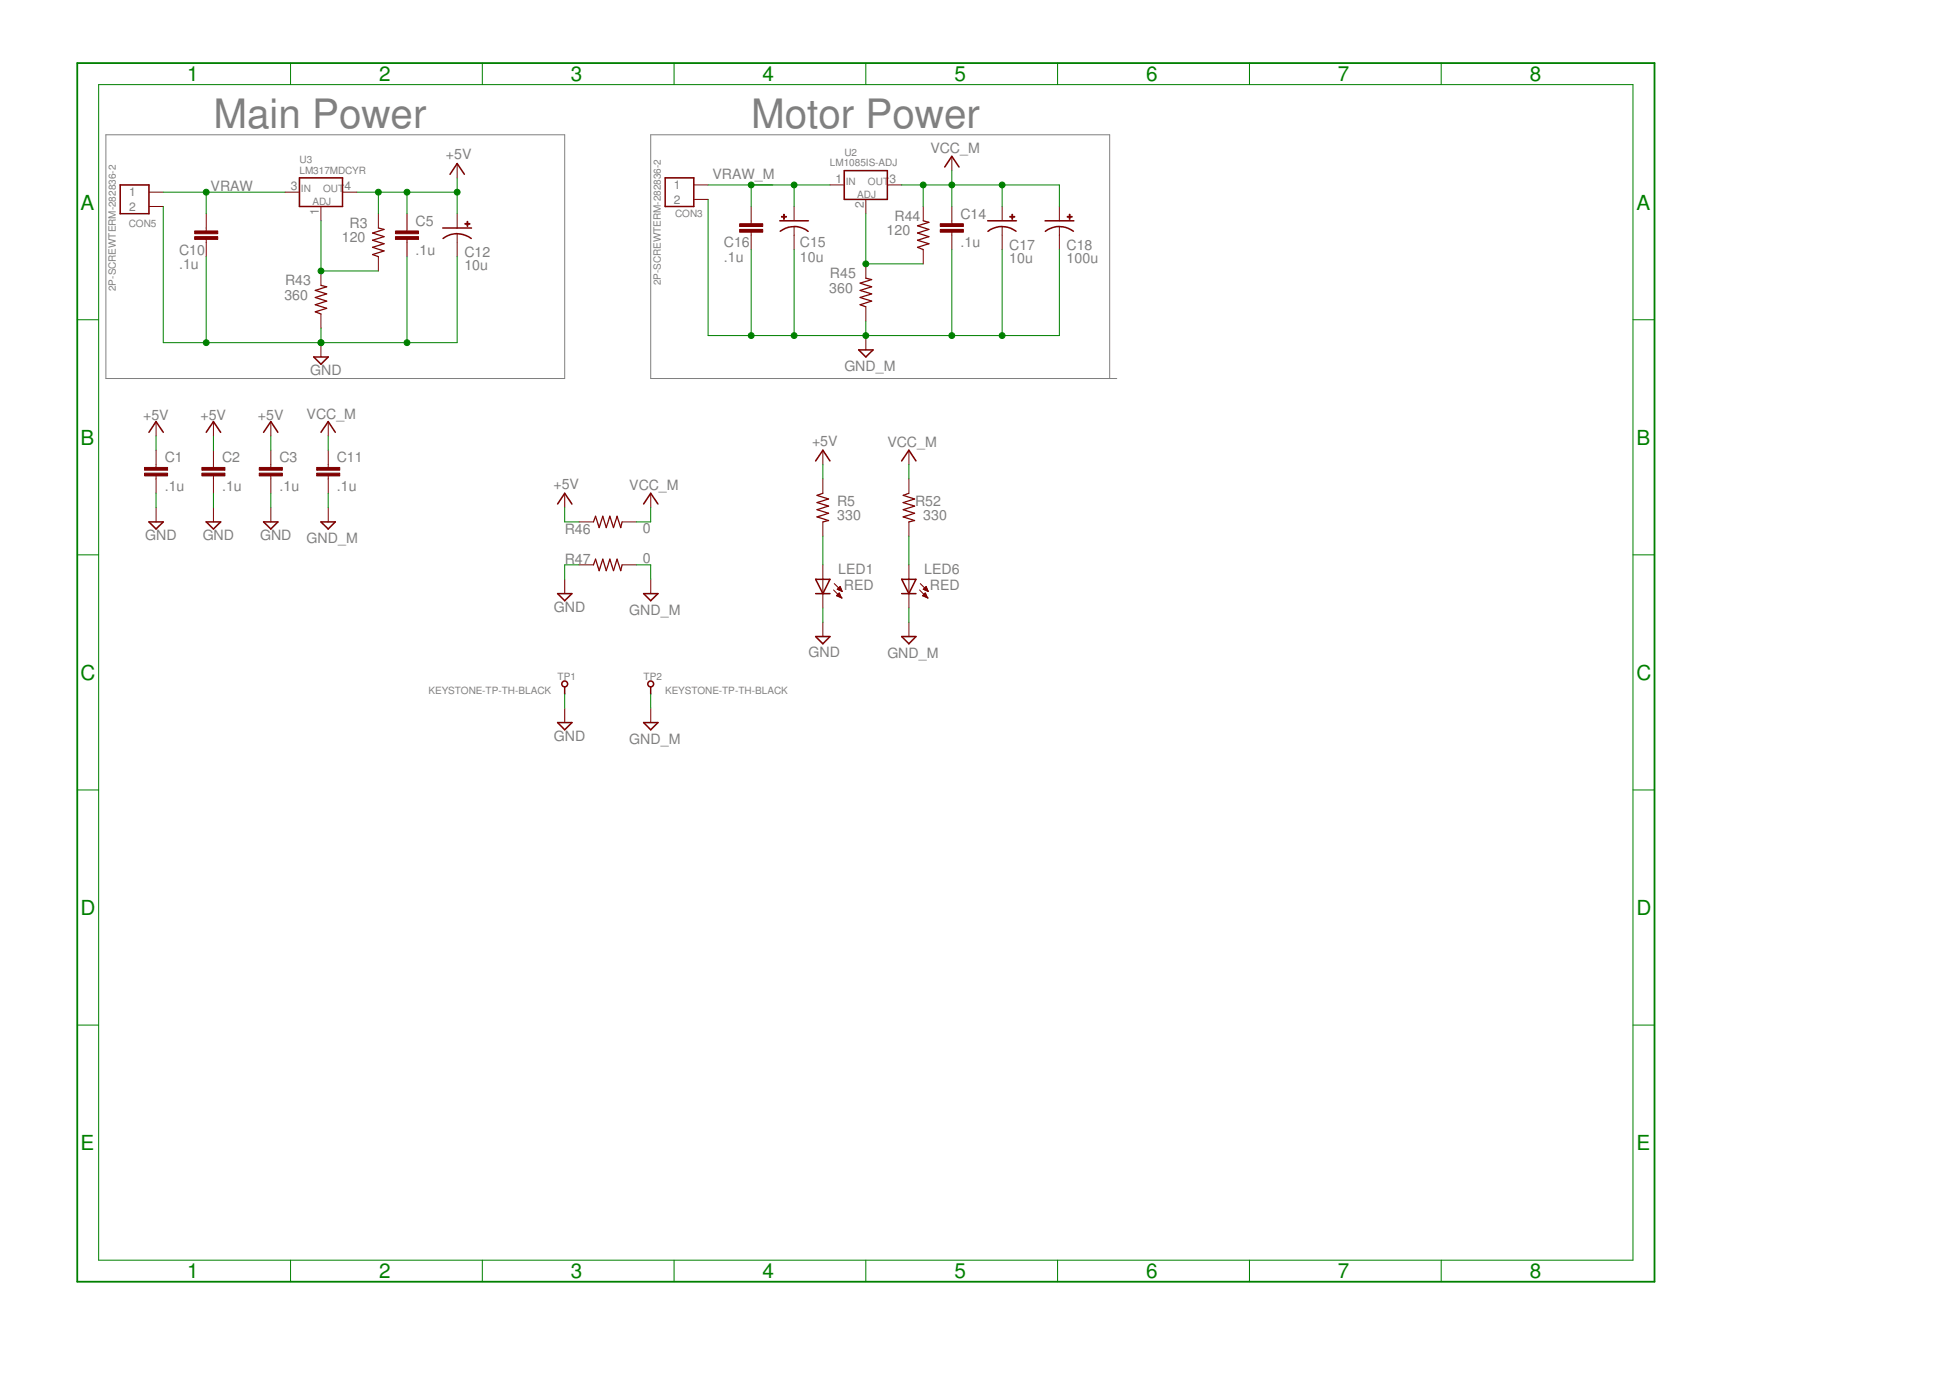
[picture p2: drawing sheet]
<svg xmlns="http://www.w3.org/2000/svg" width="297mm" height="210mm" viewBox="0 0 297 210" stroke-linecap="round" stroke-linejoin="round" font-family="sans-serif">
<g fill="#808080" stroke="#808080" stroke-width=".15">
<path d="M16.1 20.5v37.2z"/>
<path d="M16.1 57.7h69.9z"/>
<path d="M86 20.5v37.2z"/>
<path d="M16.1 20.5h69.9z"/>
<path d="M99.1 20.5v37.2z"/>
<path d="M99.1 57.7h69.9z"/>
<path d="M169 20.5v37.2z"/>
<path d="M99.1 20.5h69.9z"/>
<path d="M169 57.7h1.1z"/>
</g>
<g fill="#800000" stroke="#800000" stroke-width=".15">
<path d="M23.8 64.2v2.2z"/>
<path d="M23.8 77.3v2.2z"/>
<path d="M32.5 64.2v2.2z"/>
<path d="M32.5 77.3v2.2z"/>
<path d="M41.3 64.2v2.2z"/>
<path d="M41.3 77.3v2.2z"/>
<path d="M125.3 79.5v2.2z"/>
<path d="M125.3 72.9v2.2z"/>
<path d="M125.3 68.6v2.2z"/>
<path d="M125.3 94.8v2.2z"/>
<path d="M125.3 90.4v2.2z"/>
<path d="M125.3 86v2.2z"/>
<path d="M125.3 88.2v2.2z"/>
<path d="M127.1 88.9l1.2 1.2z"/>
<path d="M127 89.9l1.2 1.2z"/>
<path d="M128 89.3l.3 .8z"/>
<path d="M128 89.3l-.5 .5z"/>
<path d="M127.5 89.8l.8 .3z"/>
<path d="M128 90h.2z"/>
<path d="M127.8 89.9h.4z"/>
<path d="M127.6 89.8h.6z"/>
<path d="M127.6 89.7h.5z"/>
<path d="M127.7 89.6h.4z"/>
<path d="M127.8 89.5h.2z"/>
<path d="M127.9 89.4h.1z"/>
<path d="M127.8 90.3l.4 .8z"/>
<path d="M127.8 90.3l-.4 .4z"/>
<path d="M127.4 90.7l.8 .4z"/>
<path d="M128 91h.1z"/>
<path d="M127.7 90.9h.4z"/>
<path d="M127.5 90.8h.6z"/>
<path d="M127.5 90.7h.5z"/>
<path d="M127.6 90.6h.4z"/>
<path d="M127.7 90.5h.2z"/>
<path d="M127.8 90.4h.1z"/>
<path d="M48.9 52.2v2.2z"/>
<path d="M62 32.6v2.1z"/>
<path d="M62 36.9v2.2z"/>
<path d="M62 34.7v.5z"/>
<path d="M62 36.5v.4z"/>
<path d="M23.8 68.6v2.2z"/>
<path d="M23.8 72.9v2.2z"/>
<path d="M23.8 70.8v.4z"/>
<path d="M23.8 72.5v.4z"/>
<path d="M32.5 68.6v2.2z"/>
<path d="M32.5 72.9v2.2z"/>
<path d="M32.5 70.8v.4z"/>
<path d="M32.5 72.5v.4z"/>
<path d="M41.3 68.6v2.2z"/>
<path d="M41.3 72.9v2.2z"/>
<path d="M41.3 70.8v.4z"/>
<path d="M41.3 72.5v.4z"/>
<path d="M31.4 32.6v2.1z"/>
<path d="M31.4 36.9v2.2z"/>
<path d="M31.4 34.7v.5z"/>
<path d="M31.4 36.5v.4z"/>
<path d="M50 68.6v2.2z"/>
<path d="M50 72.9v2.2z"/>
<path d="M50 70.8v.4z"/>
<path d="M50 72.5v.4z"/>
<path d="M69.6 35.6v1.3z"/>
<path d="M69.6 32.6v2.1z"/>
<path d="M69.6 36.9v2.2z"/>
<path d="M69.6 24.9v2.2z"/>
<path d="M57.6 32.6v2.1z"/>
<path d="M57.6 39.1v2.2z"/>
<path d="M48.9 41.3v2.2z"/>
<path d="M48.9 47.8v2.2z"/>
<path d="M145 31.5v2.1z"/>
<path d="M145 35.8v2.2z"/>
<path d="M145 33.6v.5z"/>
<path d="M145 35.4v.4z"/>
<path d="M121 34.5v1.3z"/>
<path d="M121 31.5v2.1z"/>
<path d="M121 35.8v2.2z"/>
<path d="M114.4 31.5v2.1z"/>
<path d="M114.4 35.8v2.2z"/>
<path d="M114.4 33.6v.5z"/>
<path d="M114.4 35.4v.4z"/>
<path d="M126.4 28.2h2.2z"/>
<path d="M131.9 30.4v2.2z"/>
<path d="M135.2 28.2h2.1z"/>
<path d="M152.7 34.5v1.3z"/>
<path d="M152.7 31.5v2.1z"/>
<path d="M152.7 35.8v2.2z"/>
<path d="M161.4 34.5v1.3z"/>
<path d="M161.4 31.5v2.1z"/>
<path d="M161.4 35.8v2.2z"/>
<path d="M140.6 31.5v2.1z"/>
<path d="M140.6 38v2.2z"/>
<path d="M131.9 40.2v2.2z"/>
<path d="M131.9 46.7v2.2z"/>
<path d="M131.9 51.1v2.2z"/>
<path d="M145 23.8v2.2z"/>
<path d="M105.7 28.2h2.2z"/>
<path d="M105.7 30.4h2.2z"/>
<path d="M94.8 79.5h2.1z"/>
<path d="M88.2 79.5h2.2z"/>
<path d="M94.8 86h2.1z"/>
<path d="M88.2 86h2.2z"/>
<path d="M86 75.1v2.2z"/>
<path d="M99.1 75.1v2.2z"/>
<path d="M99.1 88.2v2.2z"/>
<path d="M86 88.2v2.2z"/>
<path d="M22.7 29.3h2.2z"/>
<path d="M22.7 31.5h2.2z"/>
<path d="M43.4 29.3h2.2z"/>
<path d="M48.9 31.5v2.1z"/>
<path d="M52.2 29.3h2.2z"/>
<path d="M50 64.2v2.2z"/>
<path d="M50 77.3v2.2z"/>
<path d="M138.4 79.5v2.2z"/>
<path d="M138.4 72.9v2.2z"/>
<path d="M138.4 90.4v2.2z"/>
<path d="M138.4 86v2.2z"/>
<path d="M138.4 88.2v2.2z"/>
<path d="M140.2 88.9l1.2 1.2z"/>
<path d="M140.1 89.9l1.2 1.2z"/>
<path d="M141.1 89.3l.3 .8z"/>
<path d="M141.1 89.3l-.5 .5z"/>
<path d="M140.6 89.8l.8 .3z"/>
<path d="M141.1 90h.2z"/>
<path d="M140.9 89.9h.4z"/>
<path d="M140.7 89.8h.6z"/>
<path d="M140.7 89.7h.5z"/>
<path d="M140.8 89.6h.4z"/>
<path d="M140.9 89.5h.2z"/>
<path d="M141 89.4h.1z"/>
<path d="M140.9 90.3l.4 .8z"/>
<path d="M140.9 90.3l-.4 .4z"/>
<path d="M140.5 90.7l.8 .4z"/>
<path d="M141.1 91h.1z"/>
<path d="M140.8 90.9h.4z"/>
<path d="M140.6 90.8h.6z"/>
<path d="M140.6 90.7h.5z"/>
<path d="M140.7 90.6h.4z"/>
<path d="M140.8 90.5h.2z"/>
<path d="M140.9 90.4h.1z"/>
<path d="M138.4 94.8v2.2z"/>
<path d="M138.4 68.6v2.2z"/>
<path d="M99.1 107.9v2.2z"/>
<path d="M86 107.9v2.2z"/>
</g>
<g fill="#800000" stroke="#800000" stroke-width=".23">
<path d="M23.8 64.2l1.1 1.6z"/>
<path d="M23.8 64.2l-1.1 1.6z"/>
<path d="M22.7 79.5h2.2z"/>
<path d="M23.8 80.6l1.1-1.1z"/>
<path d="M22.7 79.5l1.1 1.1z"/>
<path d="M32.5 64.2l1.1 1.6z"/>
<path d="M32.5 64.2l-1.1 1.6z"/>
<path d="M31.4 79.5h2.2z"/>
<path d="M32.5 80.6l1.1-1.1z"/>
<path d="M31.4 79.5l1.1 1.1z"/>
<path d="M41.3 64.2l1 1.6z"/>
<path d="M41.3 64.2l-1.1 1.6z"/>
<path d="M40.2 79.5h2.1z"/>
<path d="M42.3 79.5l-1 1.1z"/>
<path d="M40.2 79.5l1.1 1.1z"/>
<path d="M125.3 68.6l-1.1 1.6z"/>
<path d="M125.3 68.6l1.1 1.6z"/>
<path d="M124.2 97h2.2z"/>
<path d="M124.2 97l1.1 1.1z"/>
<path d="M126.4 97l-1.1 1.1z"/>
<path d="M124.2 88.2l1.1 2.2z"/>
<path d="M126.4 88.2l-1.1 2.2z"/>
<path d="M124.2 90.4h1.1z"/>
<path d="M125.3 90.4h1.1z"/>
<path d="M124.2 88.2h1.1z"/>
<path d="M125.3 88.2h1.1z"/>
<path d="M47.8 54.4h2.2z"/>
<path d="M50 54.4l-1.1 1.1z"/>
<path d="M47.8 54.4l1.1 1.1z"/>
<path d="M67.5 34.7h4.3z"/>
<path d="M69.6 24.9l1.1 1.6z"/>
<path d="M69.6 24.9l-1 1.6z"/>
<path d="M118.8 33.6h4.3z"/>
<path d="M128.6 26v4.4z"/>
<path d="M128.6 26h6.6z"/>
<path d="M135.2 26v4.4z"/>
<path d="M128.6 30.4h6.6z"/>
<path d="M150.5 33.6h4.3z"/>
<path d="M159.2 33.6h4.4z"/>
<path d="M130.8 53.3h2.2z"/>
<path d="M131.9 54.4l1.1-1.1z"/>
<path d="M130.8 53.3l1.1 1.1z"/>
<path d="M145 23.8l1.1 1.6z"/>
<path d="M145 23.8l-1.1 1.6z"/>
<path d="M105.7 27.1v4.4z"/>
<path d="M101.3 31.5h4.4z"/>
<path d="M101.3 27.1v4.4z"/>
<path d="M101.3 27.1h4.4z"/>
<path d="M86 75.1l1.1 1.7z"/>
<path d="M86 75.1l-1.1 1.7z"/>
<path d="M99.1 75.1l1.1 1.7z"/>
<path d="M99.1 75.1l-1.1 1.7z"/>
<path d="M98 90.4h2.2z"/>
<path d="M99.1 91.5l1.1-1.1z"/>
<path d="M98 90.4l1.1 1.1z"/>
<path d="M84.9 90.4h2.2z"/>
<path d="M86 91.5l1.1-1.1z"/>
<path d="M84.9 90.4l1.1 1.1z"/>
<path d="M22.7 28.2v4.4z"/>
<path d="M18.3 32.6h4.4z"/>
<path d="M18.3 28.2v4.4z"/>
<path d="M18.3 28.2h4.4z"/>
<path d="M45.6 27.1v4.4z"/>
<path d="M45.6 27.1h6.6z"/>
<path d="M52.2 27.1v4.4z"/>
<path d="M45.6 31.5h6.6z"/>
<path d="M50 64.2l1.1 1.6z"/>
<path d="M50 64.2l-1.1 1.6z"/>
<path d="M48.9 79.5h2.2z"/>
<path d="M51.1 79.5l-1.1 1.1z"/>
<path d="M48.9 79.5l1.1 1.1z"/>
<path d="M137.3 88.2l1.1 2.2z"/>
<path d="M139.5 88.2l-1.1 2.2z"/>
<path d="M137.3 90.4h1.1z"/>
<path d="M138.4 90.4h1.1z"/>
<path d="M137.3 88.2h1.1z"/>
<path d="M138.4 88.2h1.1z"/>
<path d="M137.3 97h2.2z"/>
<path d="M139.5 97l-1.1 1.1z"/>
<path d="M137.3 97l1.1 1.1z"/>
<path d="M138.4 68.6l1.1 1.6z"/>
<path d="M138.4 68.6l-1.1 1.6z"/>
<path d="M98 110.1h2.2z"/>
<path d="M100.2 110.1l-1.1 1.1z"/>
<path d="M98 110.1l1.1 1.1z"/>
<path d="M84.9 110.1h2.2z"/>
<path d="M87.1 110.1l-1.1 1.1z"/>
<path d="M84.9 110.1l1.1 1.1z"/>
<path d="M86 104.6v1.1z"/>
<path d="M99.1 104.6v1.1z"/>
</g>
<g fill="#800000" stroke="#800000" stroke-width=".19">
<path d="M124.5 75.5l.8-.4z"/>
<path d="M124.5 75.5l1.7 .5z"/>
<path d="M124.5 76.6l1.7-.6z"/>
<path d="M124.5 76.6l1.7 .5z"/>
<path d="M124.5 77.6l1.7-.5z"/>
<path d="M124.5 77.6l1.7 .6z"/>
<path d="M124.5 78.7l1.7-.5z"/>
<path d="M124.5 78.7l1.7 .6z"/>
<path d="M125.3 79.5l.9-.2z"/>
<path d="M56.7 38.8l.9 .3z"/>
<path d="M56.7 38.8l1.8-.6z"/>
<path d="M56.7 37.7l1.8 .5z"/>
<path d="M56.7 37.7l1.8-.6z"/>
<path d="M56.7 36.6l1.8 .5z"/>
<path d="M56.7 36.6l1.8-.6z"/>
<path d="M56.7 35.5l1.8 .5z"/>
<path d="M56.7 35.5l1.8-.6z"/>
<path d="M57.6 34.7l.9 .2z"/>
<path d="M48 47.5l.9 .3z"/>
<path d="M48 47.5l1.8-.5z"/>
<path d="M48 46.4l1.8 .6z"/>
<path d="M48 46.4l1.8-.5z"/>
<path d="M48 45.3l1.8 .6z"/>
<path d="M48 45.3l1.8-.5z"/>
<path d="M48 44.2l1.8 .6z"/>
<path d="M48 44.2l1.8-.5z"/>
<path d="M48.9 43.5l.9 .2z"/>
<path d="M139.8 37.7l.8 .3z"/>
<path d="M139.8 37.7l1.7-.6z"/>
<path d="M139.8 36.6l1.7 .5z"/>
<path d="M139.8 36.6l1.7-.6z"/>
<path d="M139.8 35.5l1.7 .5z"/>
<path d="M139.8 35.5l1.7-.6z"/>
<path d="M139.8 34.4l1.7 .5z"/>
<path d="M139.8 34.4l1.7-.5z"/>
<path d="M140.6 33.6l.9 .3z"/>
<path d="M131 46.4l.9 .3z"/>
<path d="M131 46.4l1.8-.5z"/>
<path d="M131 45.3l1.8 .6z"/>
<path d="M131 45.3l1.8-.5z"/>
<path d="M131 44.2l1.8 .6z"/>
<path d="M131 44.2l1.8-.5z"/>
<path d="M131 43.1l1.8 .6z"/>
<path d="M131 43.1l1.8-.5z"/>
<path d="M131.9 42.4l.9 .2z"/>
<path d="M90.7 78.6l-.3 .9z"/>
<path d="M90.7 78.6l.6 1.8z"/>
<path d="M91.8 78.6l-.5 1.8z"/>
<path d="M91.8 78.6l.5 1.8z"/>
<path d="M92.9 78.6l-.6 1.8z"/>
<path d="M92.9 78.6l.5 1.8z"/>
<path d="M94 78.6l-.6 1.8z"/>
<path d="M94 78.6l.5 1.8z"/>
<path d="M94.8 79.5l-.3 .9z"/>
<path d="M90.7 85.2l-.3 .8z"/>
<path d="M90.7 85.2l.6 1.7z"/>
<path d="M91.8 85.2l-.5 1.7z"/>
<path d="M91.8 85.2l.5 1.7z"/>
<path d="M92.9 85.2l-.6 1.7z"/>
<path d="M92.9 85.2l.5 1.7z"/>
<path d="M94 85.2l-.6 1.7z"/>
<path d="M94 85.2l.5 1.7z"/>
<path d="M94.8 86l-.3 .9z"/>
<path d="M137.6 75.5l.8-.4z"/>
<path d="M137.6 75.5l1.7 .5z"/>
<path d="M137.6 76.6l1.7-.6z"/>
<path d="M137.6 76.6l1.7 .5z"/>
<path d="M137.6 77.6l1.7-.5z"/>
<path d="M137.6 77.6l1.7 .6z"/>
<path d="M137.6 78.7l1.7-.5z"/>
<path d="M137.6 78.7l1.7 .6z"/>
<path d="M138.4 79.5l.9-.2z"/>
</g>
<g fill="#800000" stroke="#800000" stroke-width=".15">
<path d="M60.2 36h3.6v.5h-3.6z"/>
<path d="M60.2 35.2h3.6v.4h-3.6z"/>
<path d="M22 72.1h3.5v.4h-3.5z"/>
<path d="M22 71.2h3.5v.4h-3.5z"/>
<path d="M30.8 72.1h3.5v.4h-3.5z"/>
<path d="M30.8 71.2h3.5v.4h-3.5z"/>
<path d="M39.5 72.1h3.5v.4h-3.5z"/>
<path d="M39.5 71.2h3.5v.4h-3.5z"/>
<path d="M29.7 36h3.5v.5h-3.5z"/>
<path d="M29.7 35.2h3.5v.4h-3.5z"/>
<path d="M48.2 72.1h3.6v.4h-3.6z"/>
<path d="M48.2 71.2h3.6v.4h-3.6z"/>
<path d="M70.8 34h.8v.2h-.8z"/>
<path d="M71.1 33.7h.2v.8h-.2z"/>
<path d="M143.2 34.9h3.5v.5h-3.5z"/>
<path d="M143.2 34.1h3.5v.4h-3.5z"/>
<path d="M119 33h.8v.1h-.8z"/>
<path d="M119.4 32.6h.1v.8h-.1z"/>
<path d="M112.7 34.9h3.5v.5h-3.5z"/>
<path d="M112.7 34.1h3.5v.4h-3.5z"/>
<path d="M153.8 33h.8v.1h-.8z"/>
<path d="M154.1 32.6h.2v.8h-.2z"/>
<path d="M162.6 33h.7v.1h-.7z"/>
<path d="M162.9 32.6h.1v.8h-.1z"/>
</g>
<g fill="none" stroke="#800000" stroke-width=".23">
<path d="M69.6 35.6a3.5 3.5 0 0 0-2.1 .7M69.6 35.6l.9 .1 1.3 .6M121 34.5h.4a3.6 3.6 0 0 1 1.7 .7M121 34.5a3.4 3.4 0 0 0-2.2 .7M152.7 34.5l-1.4 .3-.8 .4M152.7 34.5a3.4 3.4 0 0 1 2.1 .7M161.4 34.5l-.9 .1-1.3 .6M161.4 34.5a3.4 3.4 0 0 1 2.1 .7"/>
<circle cx="86" cy="104.2" r=".44"/>
<circle cx="99.1" cy="104.2" r=".44"/>
</g>
<g fill="#008000" stroke="#008000" stroke-width=".28">
<path d="M11.8 9.6v185.6z"/>
<path d="M11.8 195.2h240.2z"/>
<path d="M252 9.6v185.6z"/>
<path d="M11.8 9.6h240.2z"/>
</g>
<g fill="#008000" stroke="#008000" stroke-width=".15">
<path d="M15 12.9v179.1z"/>
<path d="M11.8 48.7h3.2z"/>
<path d="M11.8 84.5h3.2z"/>
<path d="M11.8 120.3h3.2z"/>
<path d="M11.8 156.1h3.2z"/>
<path d="M15 192h233.7z"/>
<path d="M44.3 192v3.2z"/>
<path d="M73.5 192v3.2z"/>
<path d="M102.7 192v3.2z"/>
<path d="M131.9 192v3.2z"/>
<path d="M161.1 192v3.2z"/>
<path d="M190.3 192v3.2z"/>
<path d="M219.5 192v3.2z"/>
<path d="M248.7 12.9v179.1z"/>
<path d="M248.7 48.7h3.3z"/>
<path d="M248.7 84.5h3.3z"/>
<path d="M248.7 120.3h3.3z"/>
<path d="M248.7 156.1h3.3z"/>
<path d="M15 12.9h233.7z"/>
<path d="M44.3 9.6v3.3z"/>
<path d="M73.5 9.6v3.3z"/>
<path d="M102.7 9.6v3.3z"/>
<path d="M131.9 9.6v3.3z"/>
<path d="M161.1 9.6v3.3z"/>
<path d="M190.3 9.6v3.3z"/>
<path d="M219.5 9.6v3.3z"/>
<path d="M23.8 66.4v2.2z"/>
<path d="M32.5 66.4v2.2z"/>
<path d="M41.3 66.4v2.2z"/>
<path d="M125.3 70.8v2.1z"/>
<path d="M62 29.3v3.3z"/>
<path d="M54.4 29.3h3.2z"/>
<path d="M57.6 29.3h4.4z"/>
<path d="M62 29.3h7.6z"/>
<path d="M69.6 29.3v3.3z"/>
<path d="M69.6 27.1v2.2z"/>
<path d="M57.6 29.3v3.3z"/>
<path d="M86 77.3v2.2z"/>
<path d="M86 79.5h2.2z"/>
<path d="M23.8 75.1v2.2z"/>
<path d="M32.5 75.1v2.2z"/>
<path d="M41.3 75.1v2.2z"/>
<path d="M125.3 92.6v2.2z"/>
<path d="M24.9 31.5v20.7z"/>
<path d="M24.9 52.2h6.5z"/>
<path d="M31.4 39.1v13.1z"/>
<path d="M31.4 52.2h17.5z"/>
<path d="M48.9 50v2.2z"/>
<path d="M62 39.1v13.1z"/>
<path d="M48.9 52.2h13.1z"/>
<path d="M69.6 39.1v13.1z"/>
<path d="M62 52.2h7.6z"/>
<path d="M86 86h2.2z"/>
<path d="M86 86v2.2z"/>
<path d="M86 105.7v2.2z"/>
<path d="M125.3 81.7v4.3z"/>
<path d="M24.9 29.3h6.5z"/>
<path d="M31.4 29.3h12z"/>
<path d="M31.4 29.3v3.3z"/>
<path d="M48.9 41.3h8.7z"/>
<path d="M48.9 33.6v7.7z"/>
<path d="M107.9 28.2h6.5z"/>
<path d="M114.4 28.2h6.6z"/>
<path d="M121 28.2h5.4z"/>
<path d="M114.4 28.2v3.3z"/>
<path d="M121 28.2v3.3z"/>
<path d="M114.4 28.2h3.3z"/>
<path d="M131.9 40.2h8.7z"/>
<path d="M131.9 32.6v7.6z"/>
<path d="M131.9 48.9v2.2z"/>
<path d="M145 38v13.1z"/>
<path d="M152.7 38v13.1z"/>
<path d="M161.4 38v13.1z"/>
<path d="M152.7 51.1h8.7z"/>
<path d="M145 51.1h7.7z"/>
<path d="M121 38v13.1z"/>
<path d="M114.4 51.1h6.6z"/>
<path d="M114.4 38v13.1z"/>
<path d="M107.9 30.4v20.7z"/>
<path d="M107.9 51.1h6.5z"/>
<path d="M121 51.1h10.9z"/>
<path d="M131.9 51.1h13.1z"/>
<path d="M96.9 86h2.2z"/>
<path d="M99.1 86v2.2z"/>
<path d="M50 75.1v2.2z"/>
<path d="M138.4 92.6v2.2z"/>
<path d="M99.1 105.7v2.2z"/>
<path d="M145 28.2v3.3z"/>
<path d="M137.3 28.2h3.3z"/>
<path d="M140.6 28.2h4.4z"/>
<path d="M145 28.2h7.7z"/>
<path d="M152.7 28.2h8.7z"/>
<path d="M161.4 28.2v3.3z"/>
<path d="M152.7 28.2v3.3z"/>
<path d="M140.6 28.2v3.3z"/>
<path d="M145 26v2.2z"/>
<path d="M99.1 77.3v2.2z"/>
<path d="M96.9 79.5h2.2z"/>
<path d="M50 66.4v2.2z"/>
<path d="M138.4 70.8v2.1z"/>
<path d="M138.4 81.7v4.3z"/>
<circle cx="62" cy="29.3" r=".44"/>
<circle cx="69.6" cy="29.3" r=".44"/>
<circle cx="57.6" cy="29.3" r=".44"/>
<circle cx="31.4" cy="52.2" r=".44"/>
<circle cx="48.9" cy="52.2" r=".44"/>
<circle cx="62" cy="52.2" r=".44"/>
<circle cx="31.4" cy="29.3" r=".44"/>
<circle cx="48.9" cy="41.3" r=".44"/>
<circle cx="114.4" cy="28.2" r=".44"/>
<circle cx="121" cy="28.2" r=".44"/>
<circle cx="131.9" cy="40.2" r=".44"/>
<circle cx="152.7" cy="51.1" r=".44"/>
<circle cx="145" cy="51.1" r=".44"/>
<circle cx="131.9" cy="51.1" r=".44"/>
<circle cx="114.4" cy="51.1" r=".44"/>
<circle cx="121" cy="51.1" r=".44"/>
<circle cx="145" cy="28.2" r=".44"/>
<circle cx="152.7" cy="28.2" r=".44"/>
<circle cx="140.6" cy="28.2" r=".44"/>
</g>
<g font-size="6.2" fill="#808080">
<text x="32.5" y="19.4">Main Power</text>
<text x="114.4" y="19.4">Motor Power</text>
</g>
<g font-size="3.2" fill="#008000">
<text x="28.5" y="12.4">1</text>
<text x="57.7" y="12.4">2</text>
<text x="86.9" y="12.4">3</text>
<text x="116.2" y="12.4">4</text>
<text x="145.4" y="12.4">5</text>
<text x="174.6" y="12.4">6</text>
<text x="203.8" y="12.4">7</text>
<text x="233" y="12.4">8</text>
<text x="12.3" y="31.9">A</text>
<text x="249.3" y="31.9">A</text>
<text x="12.3" y="67.7">B</text>
<text x="249.3" y="67.7">B</text>
<text x="12.3" y="103.5">C</text>
<text x="249.3" y="103.5">C</text>
<text x="12.3" y="139.4">D</text>
<text x="249.3" y="139.4">D</text>
<text x="12.3" y="175.2">E</text>
<text x="249.3" y="175.2">E</text>
<text x="28.5" y="194.7">1</text>
<text x="57.7" y="194.7">2</text>
<text x="86.9" y="194.7">3</text>
<text x="116.2" y="194.7">4</text>
<text x="145.4" y="194.7">5</text>
<text x="174.6" y="194.7">6</text>
<text x="203.8" y="194.7">7</text>
<text x="233" y="194.7">8</text>
</g>
<g font-size="2.2" fill="#808080">
<text x="141.7" y="23.4">VCC_M</text>
<text x="32.1" y="29.1">VRAW</text>
<text x="67.9" y="24.2">+5V</text>
<text x="108.5" y="27.3">VRAW_M</text>
<text x="53.3" y="34.8">R3</text>
<text x="63.3" y="34.4">C5</text>
<text x="135.1" y="35.8">120</text>
<text x="136.3" y="33.7">R44</text>
<text x="146.3" y="33.3">C14</text>
<text x="27.3" y="41">.1u</text>
<text x="27.3" y="38.8">C10</text>
<text x="52.1" y="36.9">120</text>
<text x="63.3" y="38.8">.1u</text>
<text x="70.7" y="41.2">10u</text>
<text x="70.7" y="39.2">C12</text>
<text x="110.3" y="39.9">.1u</text>
<text x="110.3" y="37.7">C16</text>
<text x="121.8" y="39.9">10u</text>
<text x="121.8" y="37.7">C15</text>
<text x="146.3" y="37.7">.1u</text>
<text x="153.7" y="40.1">10u</text>
<text x="153.7" y="38.1">C17</text>
<text x="162.5" y="40.1">100u</text>
<text x="162.5" y="38.1">C18</text>
<text x="43.3" y="45.6">360</text>
<text x="43.4" y="43.5">R43</text>
<text x="126.3" y="44.6">360</text>
<text x="126.4" y="42.4">R45</text>
<text x="47.3" y="57.1">GND</text>
<text x="128.6" y="56.6">GND_M</text>
<text x="21.8" y="64">+5V</text>
<text x="30.5" y="64">+5V</text>
<text x="39.3" y="64">+5V</text>
<text x="46.7" y="63.8">VCC_M</text>
<text x="25.1" y="70.4">C1</text>
<text x="33.8" y="70.4">C2</text>
<text x="42.6" y="70.4">C3</text>
<text x="51.3" y="70.4">C11</text>
<text x="123.7" y="67.9">+5V</text>
<text x="135.2" y="68.1">VCC_M</text>
<text x="25.1" y="74.8">.1u</text>
<text x="33.8" y="74.8">.1u</text>
<text x="42.6" y="74.8">.1u</text>
<text x="51.3" y="74.8">.1u</text>
<text x="84.3" y="74.5">+5V</text>
<text x="95.9" y="74.7">VCC_M</text>
<text x="127.5" y="77.1">R5</text>
<text x="139.4" y="77.1">R52</text>
<text x="22.1" y="82.2">GND</text>
<text x="30.9" y="82.2">GND</text>
<text x="39.6" y="82.2">GND</text>
<text x="46.7" y="82.8">GND_M</text>
<text x="86" y="81.3">R46</text>
<text x="97.9" y="81.2">0</text>
<text x="127.5" y="79.3">330</text>
<text x="140.6" y="79.3">330</text>
<text x="86" y="85.9">R47</text>
<text x="97.9" y="85.8">0</text>
<text x="127.7" y="87.5">LED1</text>
<text x="128.5" y="89.9">RED</text>
<text x="140.8" y="87.5">LED6</text>
<text x="141.6" y="89.9">RED</text>
<text x="84.4" y="93.1">GND</text>
<text x="95.9" y="93.7">GND_M</text>
<text x="123.2" y="100.1">GND</text>
<text x="135.2" y="100.2">GND_M</text>
<text x="84.4" y="112.8">GND</text>
<text x="95.9" y="113.3">GND_M</text>
</g>
<g font-size="1.8" fill="#808080">
<text x="19.7" y="29.9">1</text>
<text x="44.3" y="29">3</text>
<text x="52.5" y="29">4</text>
<text x="102.7" y="28.8">1</text>
<text x="127.3" y="27.9">1</text>
<text x="135.5" y="27.9">3</text>
<text x="19.7" y="32.1">2</text>
<text x="48.6" y="32.8" transform="rotate(-90 48.6 32.8)">1</text>
<text x="102.7" y="31">2</text>
<text x="131.6" y="31.7" transform="rotate(-90 131.6 31.7)">2</text>
</g>
<g font-size="1.5" fill="#808080">
<text x="128.6" y="23.8">U2</text>
<text x="45.6" y="26.4">LM317MDCYR</text>
<text x="45.6" y="24.9">U3</text>
<text x="45.8" y="29.3">IN</text>
<text x="49.2" y="29.3">OUT</text>
<text x="126.4" y="25.3">LM1085IS-ADJ</text>
<text x="128.8" y="28.2">IN</text>
<text x="132.2" y="28.2">OUT</text>
<text x="19.6" y="34.5">CON5</text>
<text x="47.6" y="31.2">ADJ</text>
<text x="102.8" y="33">CON3</text>
<text x="130.6" y="30.1">ADJ</text>
<text x="17.7" y="44.3" transform="rotate(-90 17.7 44.3)">2P-SCREWTERM-282836-2</text>
<text x="100.7" y="43.5" transform="rotate(-90 100.7 43.5)">2P-SCREWTERM-282836-2</text>
<text x="65.3" y="105.7">KEYSTONE-TP-TH-BLACK</text>
<text x="84.9" y="103.5">TP1</text>
<text x="98" y="103.5">TP2</text>
<text x="101.3" y="105.7">KEYSTONE-TP-TH-BLACK</text>
</g>
</svg>
